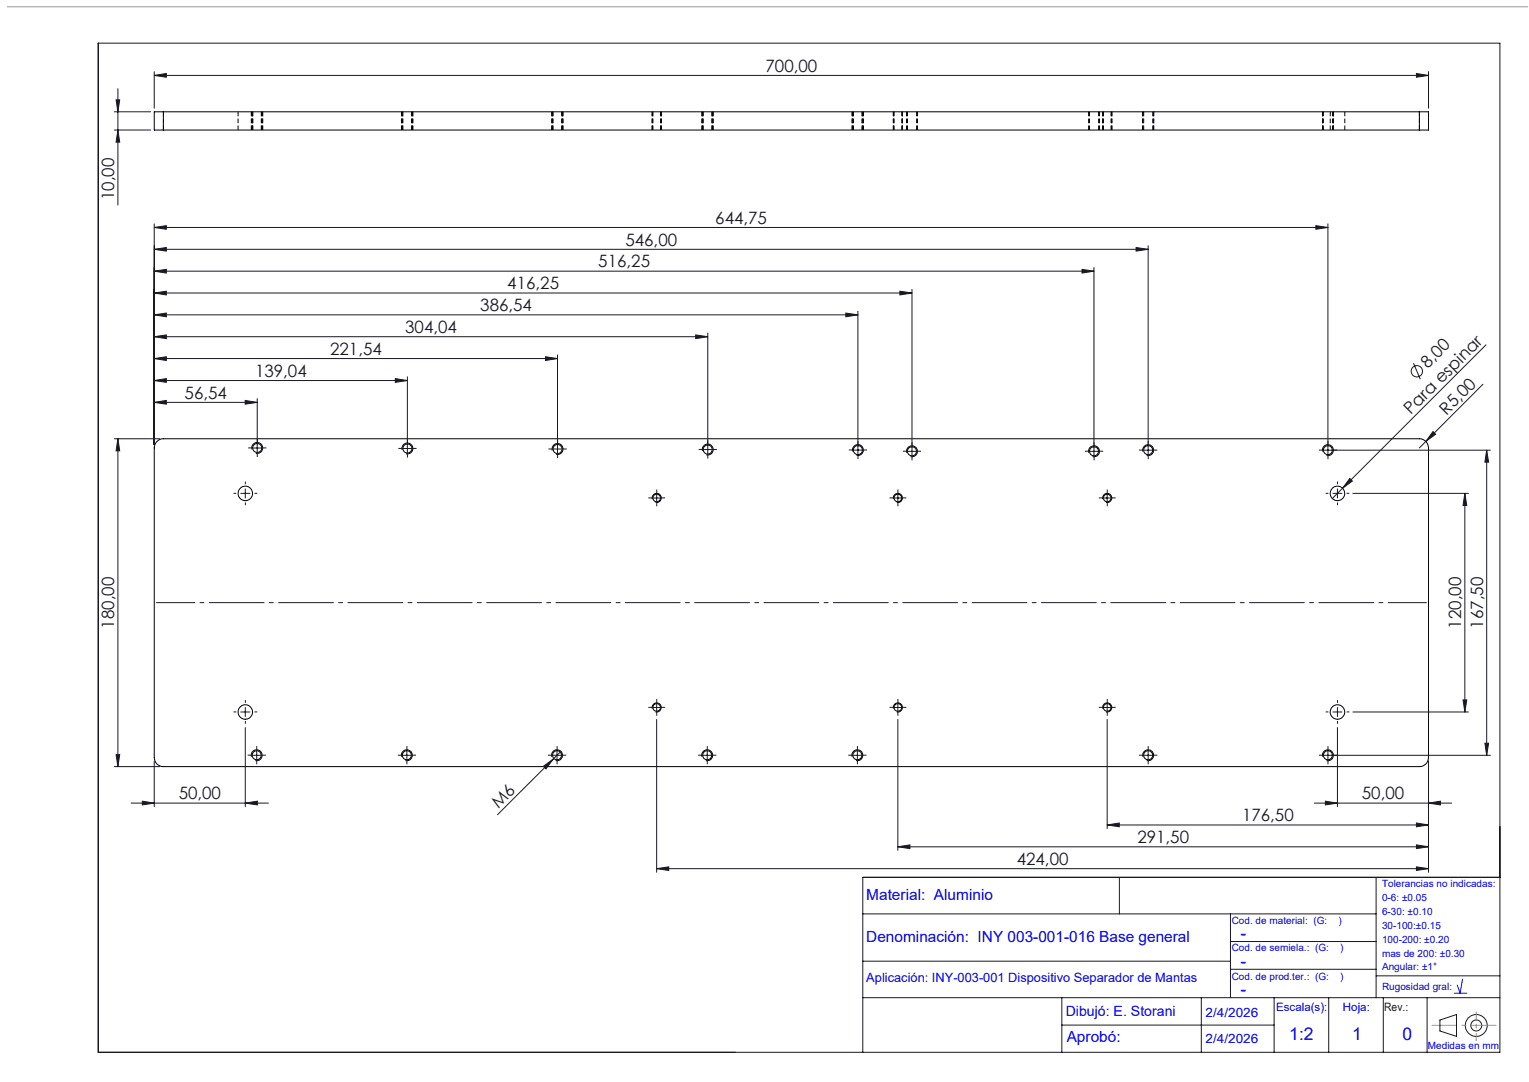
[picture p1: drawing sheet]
<svg xmlns="http://www.w3.org/2000/svg" width="420mm" height="297mm" viewBox="0 0 420 297" stroke-linecap="round" stroke-linejoin="round" font-family="sans-serif">
<g fill="none" stroke="#000" stroke-width=".27">
<path d="M44.9 30.7h-2.5v5h2.5M44.9 35.7h345M44.9 30.7v5M44.9 30.7h345M389.9 30.7h2.5v5h-2.5M389.9 30.7v5M43.1 121.2a2.32 2.32 0 0 1 1.8-.8h345a2.53 2.53 0 0 1 2.5 2.5v85a2.47 2.47 0 0 1-2.5 2.5h-345a2.47 2.47 0 0 1-2.5-2.5v-85l.2-.9zM69.2 123.4a1.5 1.5 0 0 1 1.3-1.9 1.5 1.5 0 0 1 1.7 1.6 1.5 1.5 0 0 1-1.9 1.3M110.5 123.5a1.5 1.5 0 0 1 1.3-1.9 1.5 1.5 0 0 1 1.6 1.6 1.5 1.5 0 0 1-1.9 1.4M151.7 123.6a1.51 1.51 0 0 1 1.3-1.9 1.51 1.51 0 0 1 1.7 1.7 1.51 1.51 0 0 1-1.9 1.3M179.2 137a1.26 1.26 0 0 1 1.1-1.6 1.26 1.26 0 0 1 1.3 1.4 1.26 1.26 0 0 1-1.5 1.1M193 123.8a1.5 1.5 0 0 1 1.3-1.9 1.5 1.5 0 0 1 1.6 1.6 1.5 1.5 0 0 1-1.9 1.3"/>
<path d="M234.2 123.9a1.5 1.5 0 0 1 1.3-1.9 1.5 1.5 0 0 1 1.6 1.7 1.5 1.5 0 0 1-1.8 1.3M245.4 137a1.26 1.26 0 0 1 1.1-1.6 1.26 1.26 0 0 1 1.4 1.4 1.26 1.26 0 0 1-1.6 1.1M249.1 124.3a1.5 1.5 0 0 1 1.3-1.9 1.5 1.5 0 0 1 1.6 1.6 1.5 1.5 0 0 1-1.9 1.3M299 124.3a1.51 1.51 0 0 1 1.4-1.9 1.51 1.51 0 0 1 1.6 1.6 1.51 1.51 0 0 1-1.9 1.3M302.9 137a1.26 1.26 0 0 1 1.1-1.6 1.26 1.26 0 0 1 1.4 1.4 1.26 1.26 0 0 1-1.6 1.1M313.9 124a1.5 1.5 0 0 1 1.4-1.9 1.5 1.5 0 0 1 1.6 1.6 1.5 1.5 0 0 1-1.9 1.3M363.3 124a1.5 1.5 0 0 1 1.3-1.9 1.5 1.5 0 0 1 1.7 1.6 1.5 1.5 0 0 1-1.9 1.3M179.2 194.5a1.26 1.26 0 0 1 1.1-1.6 1.26 1.26 0 0 1 1.3 1.4 1.26 1.26 0 0 1-1.5 1.1M245.4 194.5a1.26 1.26 0 0 1 1.1-1.6 1.26 1.26 0 0 1 1.4 1.4 1.26 1.26 0 0 1-1.6 1.1M302.9 194.5a1.26 1.26 0 0 1 1.1-1.6 1.26 1.26 0 0 1 1.4 1.4 1.26 1.26 0 0 1-1.6 1.1M69.1 207.7a1.5 1.5 0 0 1 1.3-1.9 1.5 1.5 0 0 1 1.6 1.7 1.5 1.5 0 0 1-1.9 1.3M110.3 207.7a1.5 1.5 0 0 1 1.3-1.9 1.5 1.5 0 0 1 1.7 1.7 1.5 1.5 0 0 1-1.9 1.3"/>
<path d="M151.6 207.7a1.51 1.51 0 0 1 1.3-1.9 1.51 1.51 0 0 1 1.6 1.6 1.51 1.51 0 0 1-1.9 1.4M192.8 207.7a1.51 1.51 0 0 1 1.3-1.9 1.51 1.51 0 0 1 1.6 1.6 1.51 1.51 0 0 1-1.8 1.4M234.1 207.7a1.5 1.5 0 0 1 1.3-1.9 1.5 1.5 0 0 1 1.6 1.7 1.5 1.5 0 0 1-1.9 1.3M313.9 207.7a1.5 1.5 0 0 1 1.4-1.9 1.5 1.5 0 0 1 1.6 1.7 1.5 1.5 0 0 1-1.9 1.3M363.3 207.7a1.5 1.5 0 0 1 1.3-1.9 1.5 1.5 0 0 1 1.7 1.7 1.5 1.5 0 0 1-1.9 1.3"/>
<circle cx="67.4" cy="135.4" r="2"/>
<circle cx="70.7" cy="123" r="1.26"/>
<circle cx="111.9" cy="123.1" r="1.26"/>
<circle cx="153.1" cy="123.2" r="1.26"/>
<circle cx="180.4" cy="136.7" r="1.06"/>
<circle cx="194.4" cy="123.4" r="1.25"/>
<circle cx="235.7" cy="123.6" r="1.25"/>
<circle cx="246.6" cy="136.7" r="1.06"/>
<circle cx="250.5" cy="123.9" r="1.26"/>
<circle cx="300.5" cy="123.9" r="1.26"/>
<circle cx="304.1" cy="136.7" r="1.06"/>
<circle cx="315.4" cy="123.6" r="1.26"/>
<circle cx="364.7" cy="123.6" r="1.25"/>
<circle cx="367.4" cy="135.4" r="2"/>
<circle cx="67.4" cy="195.4" r="2"/>
<circle cx="180.4" cy="194.2" r="1.06"/>
<circle cx="246.6" cy="194.2" r="1.06"/>
<circle cx="304.1" cy="194.2" r="1.06"/>
<circle cx="367.4" cy="195.4" r="2"/>
<circle cx="70.5" cy="207.3" r="1.25"/>
<circle cx="111.8" cy="207.3" r="1.26"/>
<circle cx="153" cy="207.3" r="1.26"/>
<circle cx="194.2" cy="207.3" r="1.26"/>
<circle cx="235.5" cy="207.3" r="1.26"/>
<circle cx="315.4" cy="207.3" r="1.26"/>
<circle cx="364.7" cy="207.3" r="1.25"/>
</g>
<g fill="none" stroke="#000" stroke-width=".27" stroke-dasharray="1.3 .6" stroke-linecap="butt">
<path d="M44.9 35.7v-5M65.4 30.7v5M69 35.7v-5M69.2 35.7v-5M69.3 30.7v5M69.4 35.7v-5M69.4 30.7v5M71.8 35.7v-5M71.9 35.7v-5M72 35.7v-5M72.2 35.7v-5M110.3 35.7v-5"/>
<path d="M110.4 35.7v-5M110.5 30.7v5M110.7 30.7v5M113 35.7v-5M113.2 35.7v-5M113.3 35.7v-5M113.4 35.7v-5M151.5 35.7v-5M151.7 35.7v-5M151.8 30.7v5M151.9 30.7v5M154.3 35.7v-5"/>
<path d="M154.4 35.7v-5M154.5 35.7v-5M154.7 35.7v-5M179.2 35.7v-5M179.4 30.7v5M181.5 35.7v-5M181.7 35.7v-5M192.8 35.7v-5M192.9 35.7v-5M193 30.7v5M193.2 30.7v5M195.5 35.7v-5"/>
<path d="M195.7 35.7v-5M195.8 35.7v-5M195.9 35.7v-5M234 35.7v-5M234.2 35.7v-5M234.3 30.7v5M234.4 30.7v5M236.8 35.7v-5M236.9 35.7v-5M237 35.7v-5M237.2 35.7v-5M245.4 35.7v-5"/>
<path d="M245.6 30.7v5M247.7 35.7v-5M247.9 35.7v-5M249 35.7v-5M249.3 30.7v5M251.8 35.7v-5M252 35.7v-5M299 35.7v-5M299.3 30.7v5M301.8 35.7v-5M302 35.7v-5M302.9 35.7v-5"/>
<path d="M303.1 30.7v5M305.2 35.7v-5M305.4 35.7v-5M313.9 35.7v-5M314.2 30.7v5M316.7 35.7v-5M316.9 35.7v-5M363.3 35.7v-5M363.5 30.7v5M365.4 30.7v5M366 35.7v-5M366.3 35.7v-5"/>
<path d="M369.4 35.7v-5M389.9 30.7v5"/>
</g>
<g fill="none" stroke="#191924" stroke-width=".27">
<path d="M27 11.8h385v277.1h-385zM42.4 19.7v10M392.4 19.7v10M31.4 35.7h10M31.4 30.7h10M31.9 27.4h1l-.5 3.3zM32.4 35.7l.5 3.3h-1zM32.4 24.3v32M42.4 20.7l3.3-.5v1zM42.4 20.7h350M389.1 20.2l3.3 .5-3.3 .5zM42.4 74.4l3.3-.5v1.1z"/>
<path d="M42.4 68.4l3.3-.5v1zM42.4 62.4l3.3-.5v1zM42.4 61.5v60.5M42.4 74.4h258.1M42.4 68.4h273M42.4 62.4h322.4M247.2 79.9l3.3 .5-3.3 .6zM250.5 79.4v45.7M297.2 73.9l3.3 .5-3.3 .6zM300.5 73.4v51.7M312.1 67.9l3.3 .5-3.3 .5zM315.4 67.4v57.4"/>
<path d="M361.5 61.9l3.3 .5-3.3 .5zM364.8 61.5v63.3M42.4 98.4l3.3-.5v1.1zM42.4 92.4l3.3-.5v1.1zM42.4 86.4l3.3-.5v1.1zM42.4 80.4l3.3-.5v1.1zM42.4 98.4h110.7M42.4 92.4h152M42.4 86.4h193.3M42.4 80.4h208.1M149.9 97.9l3.2 .5-3.2 .6zM153.1 97.4v27.1"/>
<path d="M191.1 91.9l3.3 .5-3.3 .6zM194.4 91.4v33.2M232.3 85.9l3.4 .5-3.4 .6zM235.7 85.4v39.4M388.3 99.7l1.8 4.4M408.2 94.6l-42.2 42.2M42.4 110.5l3.3-.6v1zM42.4 104.5l3.3-.6v1zM42.4 110.5h28.3M42.4 104.5h69.5M67.3 109.9l3.4 .6-3.4 .4zM70.7 109.4v14.8"/>
<path d="M108.6 103.9l3.3 .6-3.3 .4zM111.9 103.4v21M393.6 118.5l.7 .7-2.6 2zM407.4 105.5l-17.5 17.4M31.4 120.4h12.5M32.4 120.4l.5 3.4h-1zM32.4 120.4v90M66.1 135.4h2.6M67.4 134.2v2.5M69.4 123h2.5M110.7 123.1h2.5M151.9 123.3h2.5"/>
<path d="M179.1 136.7h2.5M180.4 135.4v2.5M193.1 123.4h2.6M234.4 123.5h2.5M245.4 136.7h2.5M246.6 135.4v2.5M249.3 123.9h2.4M299.3 123.9h2.5M302.9 136.7h2.5M304.1 135.4v2.5M314.1 123.6h2.5M363.5 123.6h45.9"/>
<path d="M366.1 135.4h2.5M367.4 134.2v2.5M370.8 131.3l.7 .7-2.7 2zM371.6 135.4h31.8M402.4 135.4l.5 3.3h-1zM402.4 135.4v60M408.4 123.6l.5 3.3h-1zM408.4 123.6v83.7M66.1 195.4h2.6M67.4 194.2v2.5M67.4 199.7v21.7M179.1 194.2h2.5"/>
<path d="M180.4 192.9v2.5M180.4 197.5v41.9M245.4 194.2h2.5M246.6 192.9v2.5M246.6 197.5v35.9M302.9 194.2h2.5M304.1 192.9v2.5M304.1 197.5v29.9M366.1 195.4h2.5M367.4 194.2v2.5M367.4 199.7v21.7M371.6 195.4h31.8"/>
<path d="M401.9 192.1h1l-.5 3.3zM31.4 210.4h12.5M31.9 207.1h1l-.5 3.3zM39.1 219.9l3.3 .5-3.3 .5zM42.4 208.9v12.5M69.3 207.3h2.5M70.5 206.1v2.5M110.5 207.3h2.5M111.8 206.1v2.5M149.3 210.4l2.6-2-1.9 2.7zM151.8 207.3h2.5M153 206.1v2.5"/>
<path d="M154.1 206.3l-17.4 17.3M193 207.3h2.5M194.3 206.1v2.5M234.2 207.3h2.5M235.5 206.1v2.5M314.1 207.3h2.5M315.4 206.1v2.5M363.5 207.3h45.9M364.1 219.9l3.3 .5-3.3 .5zM364.8 206.1v2.5M392.4 208.9v30.5M407.9 204h1l-.5 3.3z"/>
<path d="M36 220.4h37.7M67.4 220.4l3.3-.5v1zM180.4 238.4l3.3-.5v1zM180.4 238.4h212M246.6 232.4l3.3-.5v1zM246.6 232.4h145.8M304.1 226.4l3.3-.5v1zM304.1 226.4h88.3M361 220.4h37.7M389.1 225.9l3.3 .5-3.3 .5zM389.1 231.9l3.3 .5-3.3 .5zM389.1 237.9l3.3 .5-3.3 .5z"/>
<path d="M392.4 220.4l3.3-.5v1zM237 250.9h141M307.5 240.8v10.1M338 250.9v23M338 258.4h40M378 240.8v33.1M412 240.8h-175v48.1M237 263.8h101M237 273.9h175M291.7 273.9v15M330 273.9v15M338 266.1h40"/>
<path d="M350 273.9v15M365 273.9v15M378 267.9h34M380 273.9v15M392 273.9v15M395.5 280l4.6-1.5v6l-4.6-1.5zM291.7 281.4h58.3"/>
<circle cx="389.2" cy="101.9" r="1.55"/>
<circle cx="405.5" cy="281.5" r="1.49"/>
<circle cx="405.5" cy="281.5" r="3"/>
</g>
<path d="M42.9 165.4h349" fill="none" stroke="#191924" stroke-width=".27" stroke-dasharray="15.2 1.3 1.3 1.3" stroke-dashoffset="4.6" stroke-linecap="butt"/>
<path d="M405.5 277.6v8.2" fill="none" stroke="#ff8000" stroke-width=".27" stroke-dasharray="15.2 1.3 1.3 1.3" stroke-dashoffset="13.1" stroke-linecap="butt"/>
<path d="M393.3 281.5h17.7" fill="none" stroke="#ff8000" stroke-width=".27" stroke-dasharray="15.2 1.3 1.3 1.3" stroke-dashoffset="8.3" stroke-linecap="butt"/>
<g fill="none" stroke="#191924" stroke-width=".27" stroke-dasharray="15.2 1.3 1.3 1.3" stroke-linecap="butt">
<path d="M64.9 135.4h-.7M67.4 132.9v-.7M67.4 137.9v.8M69.4 122.9h-1.2M69.9 135.4h.8M70.7 121.7v-1.3M70.7 124.2v1.2M71.9 122.9h1.3M110.7 123.1h-1.3M111.9 121.8v-1.2M111.9 124.3v1.3M113.2 123.1h1.2"/>
<path d="M151.9 123.2h-1.2M153.2 122v-1.3M153.2 124.5v1.2M154.4 123.2h1.3M179.2 136.7h-1.1M180.4 135.4v-1M180.4 137.9v1.1M181.7 136.7h1M193.2 123.4h-1.3M194.4 122.1v-1.2M194.4 124.6v1.3M195.7 123.4h1.2"/>
<path d="M234.4 123.5h-1.2M235.7 122.3v-1.3M235.7 124.8v1.2M236.9 123.5h1.3M245.4 136.7h-1M246.7 135.4v-1M246.7 137.9v1.1M247.9 136.7h1.1M249.3 123.9h-1.3M250.5 122.6v-1.2M250.5 125.1v1.3M251.8 123.9h1.2"/>
<path d="M299.3 123.9h-1.3M300.5 122.6v-1.2M300.5 125.1v1.3M301.8 123.9h1.2M302.9 136.7h-1M304.2 135.4v-1M304.2 137.9v1.1M305.4 136.7h1.1M314.2 123.5h-1.3M315.4 122.3v-1.3M315.4 124.8v1.2M316.7 123.5h1.2"/>
<path d="M363.5 123.5h-1.2M364.8 122.3v-1.3M364.8 124.8v1.2M364.9 135.4h-.7M366 123.5h1.3M367.4 132.9v-.7M367.4 137.9v.8M369.9 135.4h.8M64.9 195.4h-.7M67.4 192.9v-.7M67.4 197.9v.8M69.9 195.4h.8"/>
<path d="M179.2 194.2h-1.1M180.4 192.9v-1M180.4 195.4v1.1M181.7 194.2h1M245.4 194.2h-1M246.7 192.9v-1M246.7 195.4v1.1M247.9 194.2h1.1M302.9 194.2h-1M304.2 192.9v-1M304.2 195.4v1.1M305.4 194.2h1.1"/>
<path d="M364.9 195.4h-.7M367.4 192.9v-.7M367.4 197.9v.8M369.9 195.4h.8M69.3 207.3h-1.3M70.5 206v-1.2M70.5 208.5v1.3M71.8 207.3h1.2M110.5 207.3h-1.2M111.8 206v-1.2M111.8 208.5v1.3M113 207.3h1.3"/>
<path d="M151.8 207.3h-1.3M153 206v-1.2M153 208.5v1.3M154.3 207.3h1.2M193 207.3h-1.2M194.3 206v-1.2M194.3 208.5v1.3M195.5 207.3h1.3M234.3 207.3h-1.3M235.5 206v-1.2M235.5 208.5v1.3M236.8 207.3h1.2"/>
<path d="M314.2 207.3h-1.3M315.4 206v-1.2M315.4 208.5v1.3M316.7 207.3h1.2M363.5 207.3h-1.2M364.8 206v-1.2M364.8 208.5v1.3M366 207.3h1.3"/>
</g>
<path d="M2 1.9h417.7" fill="none" stroke="#9a9a9a" stroke-width=".27"/>
<path d="M399.5 272.6h3.4M401.7 268.7l-.6 3.9-.8-2.2" fill="none" stroke="#00f" stroke-width=".27"/>
<g fill="#191924">
<path d="M370.8 131.3l.7 .7-2.7 2z"/>
<path d="M393.6 118.5l.7 .7-2.6 2z"/>
<path d="M149.3 210.4l2.6-2-1.9 2.7z"/>
<path d="M67.4 220.4l3.3-.5v1zM39.1 219.9l3.3 .5-3.3 .5zM67.3 109.9l3.4 .6-3.4 .4zM42.4 110.5l3.3-.6v1zM108.6 103.9l3.3 .6-3.3 .4zM42.4 104.5l3.3-.6v1zM149.9 97.9l3.2 .5-3.2 .6zM42.4 98.4l3.3-.5v1.1zM191.1 91.9l3.3 .5-3.3 .6zM42.4 92.4l3.3-.5v1.1zM232.3 85.9l3.4 .5-3.4 .6zM42.4 86.4l3.3-.5v1.1zM247.2 79.9l3.3 .5-3.3 .6zM42.4 80.4l3.3-.5v1.1zM297.2 73.9l3.3 .5-3.3 .6zM42.4 74.4l3.3-.5v1.1zM312.1 67.9l3.3 .5-3.3 .5zM42.4 68.4l3.3-.5v1zM361.5 61.9l3.3 .5-3.3 .5zM42.4 62.4l3.3-.5v1z"/>
<path d="M364.1 219.9l3.3 .5-3.3 .5zM392.4 220.4l3.3-.5v1zM304.1 226.4l3.3-.5v1zM389.1 225.9l3.3 .5-3.3 .5zM246.6 232.4l3.3-.5v1zM389.1 231.9l3.3 .5-3.3 .5zM180.4 238.4l3.3-.5v1zM389.1 237.9l3.3 .5-3.3 .5z"/>
<path d="M407.9 204h1l-.5 3.3zM408.4 123.6l.5 3.3h-1z"/>
<path d="M401.9 192.1h1l-.5 3.3zM402.4 135.4l.5 3.3h-1z"/>
<path d="M32.4 120.4l.5 3.4h-1zM31.9 207.1h1l-.5 3.3z"/>
<path d="M389.1 20.2l3.3 .5-3.3 .5zM42.4 20.7l3.3-.5v1z"/>
<path d="M32.4 35.7l.5 3.3h-1zM31.9 27.4h1l-.5 3.3z"/>
</g>
<g font-size="4.8" fill="#00f">
<text x="340.8" y="257.8">-</text>
<text x="340.8" y="265.4">-</text>
<text x="340.8" y="273.2">-</text>
<text x="354.2" y="285.4">1:2</text>
<text x="371.4" y="285.4">1</text>
<text x="385.2" y="285.4">0</text>
</g>
<g font-size="4.7" fill="#191924">
<text x="210.3" y="19.7">700,00</text>
<text x="31.4" y="55" transform="rotate(-90 31.4 55)">10,00</text>
<text x="196.5" y="61.4">644,75</text>
<text x="171.8" y="67.4">546,00</text>
<text x="164.4" y="73.4">516,25</text>
<text x="139.4" y="79.4">416,25</text>
<text x="131.9" y="85.4">386,54</text>
<text x="111.3" y="91.4">304,04</text>
<text x="90.7" y="97.4">221,54</text>
<text x="392.2" y="101.3" transform="rotate(-45 392.2 101.3)">8,00</text>
<text x="70" y="103.4">139,04</text>
<text x="50.7" y="109.4">56,54</text>
<text x="387.6" y="113.9" transform="rotate(-45 387.6 113.9)">Para espinar</text>
<text x="397.4" y="114.1" transform="rotate(-45 397.4 114.1)">R5,00</text>
<text x="31.4" y="172.5" transform="rotate(-90 31.4 172.5)">180,00</text>
<text x="401.4" y="172.5" transform="rotate(-90 401.4 172.5)">120,00</text>
<text x="407.4" y="172.5" transform="rotate(-90 407.4 172.5)">167,50</text>
<text x="49.1" y="219.4">50,00</text>
<text x="374.1" y="219.4">50,00</text>
<text x="136.9" y="222" transform="rotate(-45 136.9 222)">M6</text>
<text x="341.2" y="225.4">176,50</text>
<text x="312.4" y="231.4">291,50</text>
<text x="279.3" y="237.4">424,00</text>
</g>
<g font-size="4.2" fill="#00f">
<text x="238" y="247">Material: Aluminio</text>
<text x="238" y="258.5">Denominación: INY 003-001-016 Base general</text>
<text x="293" y="286">Aprobó:</text>
</g>
<text font-size="3.9" fill="#00f" x="292.8" y="279">Dibujó: E. Storani</text>
<g font-size="3.5" fill="#00f">
<text x="238" y="269.5">Aplicación: INY-003-001 Dispositivo Separador de Mantas</text>
<text x="331.2" y="279.1">2/4/2026</text>
<text x="331.2" y="286.3">2/4/2026</text>
</g>
<g font-size="3.2" fill="#00f">
<text x="350.5" y="277.5">Escala(s):</text>
<text x="368.9" y="277.5">Hoja:</text>
</g>
<text font-size="3.2" fill="#191924" x="380.2" y="277.6">Rev.:</text>
<g font-size="2.7" fill="#00f">
<text x="379.6" y="243.6">Tolerancias no indicadas:</text>
<text x="379.6" y="247.4">0-6: ±0.05</text>
<text x="379.6" y="251.2">6-30: ±0.10</text>
<text x="338.3" y="253.6">Cod. de material: (G:</text>
<text x="367.7" y="253.6">)</text>
<text x="379.6" y="255">30-100:±0.15</text>
<text x="338.3" y="261.2">Cod. de semiela.: (G:</text>
<text x="368.1" y="261.2">)</text>
<text x="379.6" y="258.8">100-200: ±0.20</text>
<text x="379.6" y="262.6">mas de 200: ±0.30</text>
<text x="338.3" y="269">Cod. de prod.ter.: (G:</text>
<text x="368.1" y="269">)</text>
<text x="379.6" y="266.4">Angular: ±1°</text>
<text x="379.6" y="271.8">Rugosidad gral:</text>
<text x="392.2" y="288">Medidas en mm</text>
</g>
</svg>
